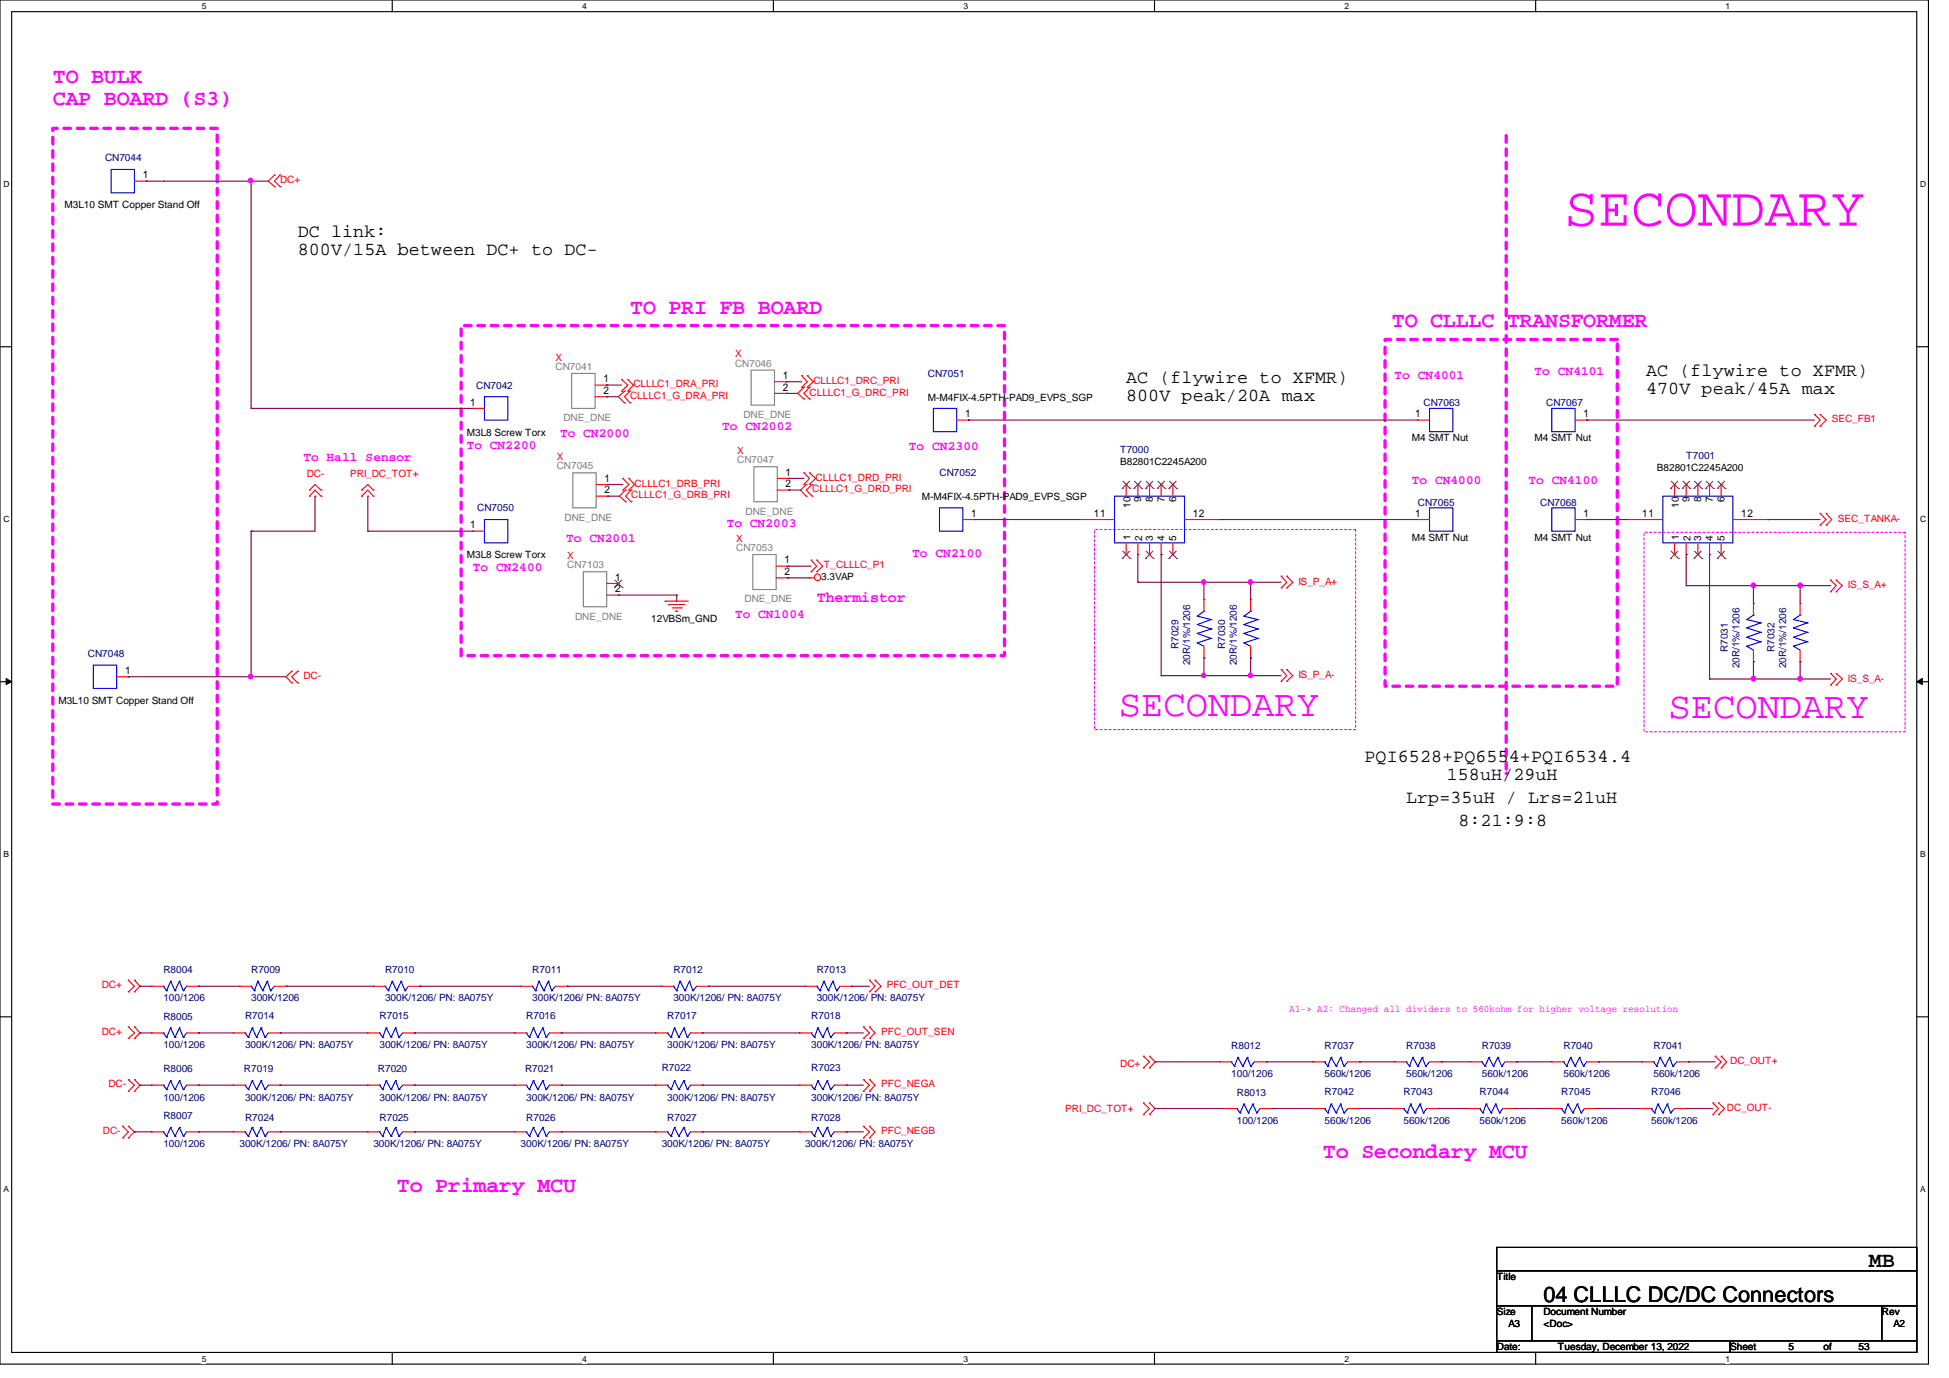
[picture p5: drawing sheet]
<svg xmlns="http://www.w3.org/2000/svg" width="297mm" height="210mm" viewBox="0 0 297 210" stroke-linecap="round" stroke-linejoin="round" font-family="sans-serif">
<path d="M0 0h293.9v207.9h-293.9zM1.8 1.8h290.3v204.3h-290.3z" fill="none" stroke="#000" stroke-width=".17"/>
<g fill="#fff">
<path d="M30.7 .3h.7v1.4h-.7z"/>
<path d="M30.7 206.3h.7v1.5h-.7z"/>
</g>
<path d="M59.8 0v1.8M59.8 206.1v1.8" fill="none" stroke="#000" stroke-width=".17"/>
<g fill="#fff">
<path d="M88.7 .3h.7v1.4h-.7z"/>
<path d="M88.7 206.3h.7v1.5h-.7z"/>
</g>
<path d="M117.9 0v1.8M117.9 206.1v1.8" fill="none" stroke="#000" stroke-width=".17"/>
<g fill="#fff">
<path d="M146.8 .3h.7v1.4h-.7z"/>
<path d="M146.8 206.3h.7v1.5h-.7z"/>
</g>
<path d="M175.9 0v1.8M175.9 206.1v1.8" fill="none" stroke="#000" stroke-width=".17"/>
<g fill="#fff">
<path d="M204.9 .3h.7v1.4h-.7z"/>
<path d="M204.9 206.3h.7v1.5h-.7z"/>
</g>
<path d="M234 0v1.8M234 206.1v1.8" fill="none" stroke="#000" stroke-width=".17"/>
<g fill="#fff">
<path d="M263 .3h.7v1.4h-.7z"/>
<path d="M263 206.3h.7v1.5h-.7z"/>
<path d="M.5 27.3h.9v1.4h-.9z"/>
<path d="M292.6 27.3h.9v1.4h-.9z"/>
<path d="M.5 78.3h.9v1.5h-.9z"/>
<path d="M292.6 78.3h.9v1.5h-.9z"/>
</g>
<path d="M0 52.8h1.8M292.1 52.8h1.8" fill="none" stroke="#000" stroke-width=".17"/>
<g fill="#fff">
<path d="M.5 129.4h.9v1.4h-.9z"/>
<path d="M292.6 129.4h.9v1.4h-.9z"/>
</g>
<path d="M0 103.9h1.8M292.1 103.9h1.8" fill="none" stroke="#000" stroke-width=".17"/>
<path d="M.9 103.4l.9 .5-.9 .4zM292.1 103.9l.8-.5v.9z" fill="#000"/>
<path d="M.9 103.4l.9 .5-.9 .4zM292.1 103.9l.8-.5v.9z" fill="none" stroke="#000" stroke-width=".15"/>
<g fill="#fff">
<path d="M.5 180.4h.8v1.5h-.8z"/>
<path d="M292.6 180.4h.8v1.5h-.8z"/>
</g>
<path d="M0 154.9h1.8M292.1 154.9h1.8" fill="none" stroke="#000" stroke-width=".17"/>
<path d="M8 19.6h25.1v102.9h-25.1zM229.5 20.7v97.2M70.3 49.6h82.8v50.3h-82.8zM211.1 51.7h35.4v52.9h-35.4z" fill="none" stroke="#f0f" stroke-width=".51" stroke-dasharray="1 1"/>
<circle cx="229.5" cy="117.9" r=".25" fill="#f0f" stroke-dasharray="1 1"/>
<path d="M166.8 80.7h39.8v30.5h-39.8zM250.5 81.1h39.8v30.4h-39.8z" fill="none" stroke="#f0f" stroke-width=".17" stroke-dasharray=".3 .3"/>
<g fill="none" stroke="#f00" stroke-width=".17">
<path d="M20.5 27.6h1.8M22.3 27.6h.1M41.8 28.4h.1M41.8 26.7h.1M41.8 26.7l-.9 .9 .9 .8M42.7 26.7h.1M42.7 28.4h.1M42.7 26.7l-.9 .9 .9 .8M90.7 58.7h1.8M92.5 58.7h.1M94.7 59.6h.1M94.7 57.8h.1"/>
<path d="M94.7 57.8l1 .9-1 .9M95.2 59.6h.1M95.2 59.6l-1 .9 1 .9M95.7 59.6h.1M95.7 57.8h.1M95.7 57.8l.8 .9-.8 .9M96 59.6h.1M96 59.6l-.8 .9 .8 .9M118 58.2h1.8M118 59.9h1.8M119.8 58.2h.1M119.8 59.9h.1"/>
<path d="M122.2 59h.1M122.2 57.2h.1M122.2 57.2l.8 1-.8 .8M122.5 59h.1M122.5 59l-.9 .9 .9 .9M123 59h.1M123 57.2h.1M123 57.2l1 1-1 .8M123.4 59h.1M123.4 59l-.9 .9 .9 .9M47.2 74.7h.1M47.2 75.6h.1"/>
<path d="M47.2 74.7l.8-.9 .9 .9M47.2 75.6l.8-.9 .9 .9M48.9 74.7h.1M48.9 75.6h.1M55.1 74.7h.1M55.1 75.6h.1M55.1 74.7l.9-.9 .9 .9M55.1 75.6l.9-.9 .9 .9M56.9 74.7h.1M56.9 75.6h.1M72.1 62.2h.1M72.1 62.2h1.7"/>
<path d="M90.7 60.5h1.8M90.8 73.8h1.8M90.8 75.6h1.8M92.5 60.5h.1M92.6 73.8h.1M92.6 75.6h.1M94.9 74.7h.1M94.9 72.9h.1M94.9 72.9l.9 .9-.9 .9M95.2 61.4h.1M95.3 76.5h.1M95.3 74.7h.1"/>
<path d="M95.3 74.7l-.9 .9 .9 .9M95.8 74.7h.1M95.8 72.9h.1M95.8 72.9l.9 .9-.9 .9M96 61.4h.1M96.2 74.7h.1M96.2 76.5h.1M96.2 74.7l-.9 .9 .9 .9M118.4 72.9h1.8M118.4 74.7h1.8M120.2 72.9h.1M120.2 74.7h.1"/>
<path d="M122.5 60.8h.1M122.5 73.8h.1M122.5 72.1h.1M122.5 72.1l.9 .8-.9 .9M122.9 75.6h.1M122.9 73.8h.1M122.9 73.8l-.9 .9 .9 .9M123.4 60.8h.1M123.4 73.8h.1M123.4 72.1h.1M123.4 72.1l.9 .8-.9 .9M123.8 73.8h.1"/>
<path d="M123.8 75.6h.1M123.8 73.8l-.9 .9 .9 .9M145.8 64h1.8M146.7 79.2h1.8M147.6 64h.1M148.5 79.2h.1M164.5 79.2h.1M164.5 79.2h5.3M171.6 73.8h.1M171.6 73.8v1.8M173.4 73.8h.1M173.4 73.8v1.8"/>
<path d="M175.2 73.8h.1M175.2 73.8v1.8M177 73.8h.1M177 73.8v1.8M178.7 73.8h.1M178.7 73.8v1.8M180.5 79.2h5.3M185.8 79.2h.1M216.1 64h.1M216.1 79.2h.1M216.1 64h1.7M216.1 79.2h1.7"/>
<path d="M240 64h1.8M240 79.2h1.8M241.8 64h.1M241.8 79.2h.1M248.1 79.2h.1M248.1 79.2h5.3M255.2 73.8h.1M255.2 73.8v1.8M257 73.8h.1M257 73.8v1.8M258.7 73.8h.1M258.7 73.8v1.8"/>
<path d="M260.5 73.8h.1M260.5 73.8v1.8M262.3 73.8h.1M262.3 73.8v1.8M264.1 79.2h5.3M269.4 79.2h.1M276.5 63.2h.1M276.5 64.9h.1M276.5 63.2l.9 .8-.9 .9M277.4 63.2h.1M277.4 64.9h.1M277.4 78.2h.1"/>
<path d="M277.4 63.2l.9 .8-.9 .9M277.4 78.2l.9 1-.9 .8M278.3 78.2h.1M278.3 78.2l.8 1-.8 .8M72.1 80.9h.1M72.1 80.9h1.7M92.5 88.9h1.7M92.5 90.7h1.7M94.2 88.9h.1M94.2 90.7h.1M101.3 91.6h.1M101.3 91.6h3.6"/>
<path d="M101.9 92.1h.1M101.9 92.1h2.5M102.4 92.6h1.4M103 93.1h.1M103 93.1h.3M103.8 92.6h.1M118.3 88.1h1.8M118.3 86.3h1.8M120.1 86.3h.1M120.1 88.1h.1M123.4 88.1h.1M123.4 88.1h.7"/>
<path d="M123.6 85.3h.1M123.6 87.1h.1M123.6 85.3l.9 1-.9 .8M124.5 85.3h.1M124.5 87.1h.1M124.5 85.3l.9 1-.9 .8M171.6 84.5h.1M171.6 82.7v1.8M173.4 84.5h.1M173.4 82.7v1.8M175.2 84.5h.1M175.2 82.7v1.8"/>
<path d="M177 84.5h.1M177 82.7v1.8M178.7 84.5h.1M178.7 82.7v1.8M183.5 91.4h.1M183.5 91.4v1.7M183.5 98.5v1.7M190.6 91.4h.1M190.6 91.4v1.7M190.6 98.5v1.7M195.2 89.6h.1M195.2 87.8h.1"/>
<path d="M195.2 87.8l.9 .9-.9 .9M196.1 89.6h.1M196.1 87.8h.1M196.1 87.8l.9 .9-.9 .9M255.2 84.5h.1M255.2 82.7v1.8M257 84.5h.1M257 82.7v1.8M258.7 84.5h.1M258.7 82.7v1.8M260.5 84.5h.1M260.5 82.7v1.8"/>
<path d="M262.3 84.5h.1M262.3 82.7v1.8M267.2 91.9h.1M267.2 91.9v1.8M267.2 99.1v1.7M274.3 91.9h.1M274.3 91.9v1.8M274.3 99.1v1.7M277.4 80h.1M278.3 80h.1M279 90.2h.1M279 88.4h.1"/>
<path d="M279 88.4l.8 .8-.8 1M279.8 90.2h.1M279.8 88.4h.1M279.8 88.4l1 .8-1 1M17.8 103.1h1.8M19.6 103.1h.1M44.4 104.1h.1M44.4 102.3h.1M44.4 102.3l-.8 .8 .8 1M45.4 102.3h.1M45.4 104.1h.1M45.4 102.3l-1 .8 1 1"/>
<path d="M183.5 100.2h.1M190.6 100.2h.1M195.2 103.8h.1M195.2 102h.1M195.2 102l.9 1-.9 .8M196.1 103.8h.1M196.1 102h.1M196.1 102l.9 1-.9 .8M267.2 100.8h.1M274.3 100.8h.1M279 104.4h.1M279 102.6h.1"/>
<path d="M279 102.6l.8 .9-.8 .9M279.8 104.4h.1M279.8 102.6h.1M279.8 102.6l1 .9-1 .9M19.6 149.4h.1M19.6 151.1h.1M19.6 156.5h.1M19.6 158.2h.1M19.6 149.4l.9 .9-.9 .8M19.6 156.5l.9 .9-.9 .8M20.5 151.1h.1M20.5 149.4h.1"/>
<path d="M20.5 158.2h.1M20.5 156.5h.1M20.5 149.4l.8 .9-.8 .8M20.5 156.5l.8 .9-.8 .8M23.1 150.3h.1M23.1 157.4h.1M23.1 150.3h1.8M23.1 157.4h1.8M28.4 150.3h1.8M28.4 157.4h1.8M30.2 150.3h.1M30.2 157.4h.1"/>
<path d="M35.6 157.4h.1M35.6 157.4h1.7M36.5 150.3h.1M36.5 150.3h1.8M40.9 157.4h1.8M41.8 150.3h1.8M42.7 157.4h.1M43.6 150.3h.1M56 157.4h.1M56 157.4h1.8M56.9 150.3h.1M56.9 150.3h1.8"/>
<path d="M61.4 157.4h1.8M62.2 150.3h1.8M63.2 157.4h.1M64 150.3h.1M78.4 157.4h.1M78.4 157.4h1.8M79.3 150.3h.1M79.3 150.3h1.8M83.7 157.4h1.8M84.7 150.3h1.7M85.5 157.4h.1M86.4 150.3h.1"/>
<path d="M99.9 157.4h.1M99.9 157.4h1.8M100.8 150.3h.1M100.8 150.3h1.8M105.2 157.4h1.8M106.2 150.3h1.7M107 157.4h.1M107.9 150.3h.1M121.8 157.4h.1M121.8 157.4h1.8M122.7 150.3h.1M122.7 150.3h1.8"/>
<path d="M127.2 157.4h1.7M128 150.3h1.8M128.9 157.4h.1M129.8 150.3h.1M131.6 158.2h.1M131.6 156.5h.1M131.6 156.5l.9 .9-.9 .8M132.5 151.1h.1M132.5 149.4h.1M132.5 158.2h.1M132.5 156.5h.1M132.5 149.4l.8 .9-.8 .8"/>
<path d="M132.5 156.5l.8 .9-.8 .8M133.3 151.1h.1M133.3 149.4h.1M133.3 149.4l1 .9-1 .8M18.7 171.6h.1M18.7 173.4h.1M18.7 171.6l.9 .9-.9 .9M19.6 164.5h.1M19.6 166.3h.1M19.6 173.4h.1M19.6 171.6h.1M19.6 164.5l.9 .9-.9 .9"/>
<path d="M19.6 171.6l.9 .9-.9 .9M20.5 166.3h.1M20.5 164.5h.1M20.5 164.5l.8 .9-.8 .9M23.1 172.5h.1M23.1 165.4h.1M23.1 165.4h1.8M23.1 172.5h1.8M28.4 165.4h1.8M28.4 172.5h1.8M30.2 172.5h.1M30.2 165.4h.1"/>
<path d="M35.6 172.5h.1M35.6 165.4h.1M35.6 165.4h1.7M35.6 172.5h1.7M40.9 165.4h1.8M40.9 172.5h1.8M42.7 172.5h.1M42.7 165.4h.1M56 165.4h.1M56 172.5h.1M56 165.4h1.8M56 172.5h1.8"/>
<path d="M61.4 165.4h1.8M61.4 172.5h1.8M63.2 165.4h.1M63.2 172.5h.1M78.4 165.4h.1M78.4 172.5h.1M78.4 165.4h1.8M78.4 172.5h1.8M83.7 165.4h1.8M83.7 172.5h1.8M85.5 165.4h.1M85.5 172.5h.1"/>
<path d="M99.9 165.4h.1M99.9 172.5h.1M99.9 165.4h1.8M99.9 172.5h1.8M105.2 165.4h1.8M105.2 172.5h1.8M107 165.4h.1M107 172.5h.1M121.8 165.4h.1M121.8 172.5h.1M121.8 165.4h1.8M121.8 172.5h1.8"/>
<path d="M127.2 165.4h1.7M127.2 172.5h1.7M128.9 165.4h.1M128.9 172.5h.1M131.6 166.3h.1M131.6 164.5h.1M131.6 173.4h.1M131.6 171.6h.1M131.6 164.5l.9 .9-.9 .9M131.6 171.6l.9 .9-.9 .9M132.5 166.3h.1M132.5 164.5h.1"/>
<path d="M132.5 173.4h.1M132.5 171.6h.1M132.5 164.5l.8 .9-.8 .9M132.5 171.6l.8 .9-.8 .9M174.2 161h.1M174.2 162.7h.1M174.2 168.1h.1M174.2 169.8h.1M174.2 161l1 .8-1 .9M174.2 168.1l1 .8-1 .9M175.2 162.7h.1M175.2 161h.1"/>
<path d="M175.2 169.8h.1M175.2 168.1h.1M175.2 161l.8 .8-.8 .9M175.2 168.1l.8 .8-.8 .9M185.8 161.8h.1M185.8 161.8h1.8M186.7 168.9h.1M186.7 168.9h1.8M191.2 161.8h1.8M192 168.9h1.8M193 161.8h.1M193.8 168.9h.1"/>
<path d="M200.1 168.9h.1M200.1 161.8h.1M200.1 161.8h1.7M200.1 168.9h1.7M205.4 161.8h1.8M205.4 168.9h1.8M207.2 168.9h.1M207.2 161.8h.1M212.1 168.9h.1M212.1 168.9h1.8M212.5 161.8h.1M212.5 161.8h1.8"/>
<path d="M217.4 168.9h1.8M217.8 161.8h1.8M219.2 168.9h.1M219.6 161.8h.1M223.7 168.9h.1M223.7 168.9h1.8M224 161.8h.1M224 161.8h1.8M229 168.9h1.8M229.4 161.8h1.7M230.8 168.9h.1M231.1 161.8h.1"/>
<path d="M236.1 168.9h.1M236.1 168.9h1.8M236.5 161.8h.1M236.5 161.8h1.8M241.5 168.9h1.7M241.8 161.8h1.8M243.2 168.9h.1M243.6 161.8h.1M249.9 168.9h.1M249.9 168.9h1.7M250.2 161.8h.1M250.2 161.8h1.8"/>
<path d="M255.2 168.9h1.8M255.5 161.8h1.8M257 168.9h.1M257.3 161.8h.1M261 168.1h.1M261 169.8h.1M261 168.1l.9 .8-.9 .9M261.4 161h.1M261.4 162.7h.1M261.4 161l.9 .8-.9 .9M261.9 168.1h.1M261.9 169.8h.1"/>
<path d="M261.9 168.1l.9 .8-.9 .9M262.3 161h.1M262.3 162.7h.1M262.3 161l.8 .8-.8 .9"/>
<circle cx="124.6" cy="88" r=".49"/>
</g>
<path d="M228.1 190.1h64v3.5h-64zM228.1 193.6h64v5.4h-64zM228.1 199h5.3v5.3h-5.3zM233.4 199h53.4v5.3h-53.4zM286.8 199h5.3v5.3h-5.3zM228.1 204.3h35.6v1.8h-35.6zM263.7 204.3h28.4v1.8h-28.4z" fill="none" stroke="#000" stroke-width=".17"/>
<g fill="none" stroke="#00f" stroke-width=".17">
<path d="M16.9 25.8h3.6v3.6h-3.6zM73.8 60.5h3.6v3.5h-3.6zM73.8 79.2h3.6v3.5h-3.6zM142.2 62.2h3.6v3.6h-3.6zM143.2 77.4h3.5v3.5h-3.5zM169.8 75.6h10.7v7.1h-10.7zM217.8 62.2h3.6v3.6h-3.6zM217.8 77.4h3.6v3.5h-3.6zM236.5 62.2h3.5v3.6h-3.5zM236.5 77.4h3.5v3.5h-3.5zM253.4 75.6h10.7v7.1h-10.7zM182.5 98h.1"/>
<path d="M182.5 96.5h.1M182.5 95.2h.1M182.5 93.9h.1M182.5 98l1 .5M182.5 96.5l2.1 .8M182.5 95.2l2.1 .6M182.5 93.9l2.1 .5M183.5 93.1h.1M183.5 93.1l-1 .8M184.6 97.3h.1M184.6 95.8h.1M184.6 94.4h.1"/>
<path d="M184.6 97.3l-2.1 .7M184.6 95.8l-2.1 .7M184.6 94.4l-2.1 .8M189.6 98h.1M189.6 96.5h.1M189.6 95.2h.1M189.6 93.9h.1M189.6 98l1 .5M189.6 96.5l2.1 .8M189.6 95.2l2.1 .6M189.6 93.9l2.1 .5M190.6 93.1h.1"/>
<path d="M190.6 93.1l-1 .8M191.7 97.3h.1M191.7 95.8h.1M191.7 94.4h.1M191.7 97.3l-2.1 .7M191.7 95.8l-2.1 .7M191.7 94.4l-2.1 .8M266.2 98.5h.1M266.2 97.1h.1M266.2 95.7h.1M266.2 94.4h.1M266.2 98.5l1 .6"/>
<path d="M266.2 97.1l2.1 .7M266.2 95.7l2.1 .7M266.2 94.4l2.1 .5M267.2 93.7h.1M267.2 93.7l-1 .7M268.3 97.8h.1M268.3 96.4h.1M268.3 94.9h.1M268.3 97.8l-2.1 .7M268.3 96.4l-2.1 .7M268.3 94.9l-2.1 .8M273.3 98.5h.1"/>
<path d="M273.3 97.1h.1M273.3 95.7h.1M273.3 94.4h.1M273.3 98.5l1 .6M273.3 97.1l2.1 .7M273.3 95.7l2.1 .7M273.3 94.4l2.1 .5M274.3 93.7h.1M274.3 93.7l-1 .7M275.4 97.8h.1M275.4 96.4h.1M275.4 94.9h.1"/>
<path d="M275.4 97.8l-2.1 .7M275.4 96.4l-2.1 .7M275.4 94.9l-2.1 .8M14.2 101.3h3.6v3.6h-3.6zM24.9 150.3h.1M24.9 157.4h.1M24.9 150.3l.5 .7M24.9 157.4l.5 .7M25.4 151h.1M25.4 158.1h.1M26 149.5h.1M26 156.6h.1"/>
<path d="M26 149.5l.7 1.5M26 149.5l-.6 1.5M26 156.6l.7 1.5M26 156.6l-.6 1.5M26.7 151h.1M26.7 158.1h.1M27.3 149.5h.1M27.3 156.6h.1M27.3 149.5l-.6 1.5M27.3 149.5l.6 1.5M27.3 156.6l-.6 1.5M27.3 156.6l.6 1.5"/>
<path d="M27.9 151h.1M27.9 158.1h.1M28.4 150.3l-.5 .7M28.4 157.4l-.5 .7M37.3 157.4h.1M37.3 157.4l.5 .7M37.8 158.1h.1M38.3 150.3h.1M38.3 150.3l.5 .7M38.4 156.6h.1M38.4 156.6l.7 1.5M38.4 156.6l-.6 1.5"/>
<path d="M38.8 151h.1M39.1 158.1h.1M39.3 149.5h.1M39.3 149.5l.7 1.5M39.3 149.5l-.5 1.5M39.8 156.6h.1M39.8 156.6l-.7 1.5M39.8 156.6l.6 1.5M40 151h.1M40.4 158.1h.1M40.7 149.5h.1M40.7 149.5l-.7 1.5"/>
<path d="M40.7 149.5l.5 1.5M40.9 157.4l-.5 .7M41.2 151h.1M41.8 150.3l-.6 .7M57.8 157.4h.1M57.8 157.4l.5 .7M58.3 158.1h.1M58.7 150.3h.1M58.7 150.3l.5 .7M58.8 156.6h.1M58.8 156.6l.8 1.5M58.8 156.6l-.5 1.5"/>
<path d="M59.2 151h.1M59.6 158.1h.1M59.8 149.5h.1M59.8 149.5l.7 1.5M59.8 149.5l-.6 1.5M60.3 156.6h.1M60.3 156.6l-.7 1.5M60.3 156.6l.5 1.5M60.5 151h.1M60.8 158.1h.1M61.1 149.5h.1M61.1 149.5l-.6 1.5"/>
<path d="M61.1 149.5l.6 1.5M61.4 157.4l-.6 .7M61.7 151h.1M62.2 150.3l-.5 .7M80.2 157.4h.1M80.2 157.4l.5 .7M80.7 158.1h.1M81.1 150.3h.1M81.1 150.3l.5 .7M81.3 156.6h.1M81.3 156.6l.7 1.5M81.3 156.6l-.6 1.5"/>
<path d="M81.6 151h.1M82 158.1h.1M82.1 149.5h.1M82.1 149.5l.8 1.5M82.1 149.5l-.5 1.5M82.7 156.6h.1M82.7 156.6l-.7 1.5M82.7 156.6l.5 1.5M82.9 151h.1M83.2 158.1h.1M83.6 149.5h.1M83.6 149.5l-.7 1.5"/>
<path d="M83.6 149.5l.5 1.5M83.7 157.4l-.5 .7M84.1 151h.1M84.7 150.3l-.6 .7M101.7 157.4h.1M101.7 157.4l.6 .7M102.3 158.1h.1M102.6 150.3h.1M102.6 150.3l.5 .7M102.8 156.6h.1M102.8 156.6l.7 1.5M102.8 156.6l-.5 1.5"/>
<path d="M103.1 151h.1M103.5 158.1h.1M103.6 149.5h.1M103.6 149.5l.8 1.5M103.6 149.5l-.5 1.5M104.2 156.6h.1M104.2 156.6l-.7 1.5M104.2 156.6l.5 1.5M104.4 151h.1M104.7 158.1h.1M105.1 149.5h.1M105.1 149.5l-.7 1.5"/>
<path d="M105.1 149.5l.5 1.5M105.2 157.4l-.5 .7M105.6 151h.1M106.2 150.3l-.6 .7M123.6 157.4h.1M123.6 157.4l.5 .7M124.1 158.1h.1M124.5 150.3h.1M124.5 150.3l.5 .7M124.6 156.6h.1M124.6 156.6l.8 1.5M124.6 156.6l-.5 1.5"/>
<path d="M125 151h.1M125.4 158.1h.1M125.6 149.5h.1M125.6 149.5l.6 1.5M125.6 149.5l-.6 1.5M126.1 156.6h.1M126.1 156.6l-.7 1.5M126.1 156.6l.5 1.5M126.2 151h.1M126.6 158.1h.1M126.9 149.5h.1M126.9 149.5l-.7 1.5"/>
<path d="M126.9 149.5l.6 1.5M127.2 157.4l-.6 .7M127.5 151h.1M128 150.3l-.5 .7M24.9 172.5h.1M24.9 165.4h.1M24.9 172.5l.5 .6M24.9 165.4l.5 .6M25.4 173.1h.1M25.4 166h.1M26 171.8h.1M26 164.7h.1"/>
<path d="M26 171.8l.7 1.3M26 171.8l-.6 1.3M26 164.7l.7 1.3M26 164.7l-.6 1.3M26.7 173.1h.1M26.7 166h.1M27.3 171.8h.1M27.3 164.7h.1M27.3 171.8l-.6 1.3M27.3 171.8l.6 1.3M27.3 164.7l-.6 1.3M27.3 164.7l.6 1.3"/>
<path d="M27.9 173.1h.1M27.9 166h.1M28.4 172.5l-.5 .6M28.4 165.4l-.5 .6M37.3 172.5h.1M37.3 165.4h.1M37.3 172.5l.5 .6M37.3 165.4l.5 .6M37.8 173.1h.1M37.8 166h.1M38.4 171.8h.1M38.4 164.7h.1"/>
<path d="M38.4 171.8l.7 1.3M38.4 171.8l-.6 1.3M38.4 164.7l.7 1.3M38.4 164.7l-.6 1.3M39.1 173.1h.1M39.1 166h.1M39.8 171.8h.1M39.8 164.7h.1M39.8 171.8l-.7 1.3M39.8 171.8l.6 1.3M39.8 164.7l-.7 1.3M39.8 164.7l.6 1.3"/>
<path d="M40.4 173.1h.1M40.4 166h.1M40.9 172.5l-.5 .6M40.9 165.4l-.5 .6M57.8 165.4h.1M57.8 172.5h.1M57.8 165.4l.5 .6M57.8 172.5l.5 .6M58.3 166h.1M58.3 173.1h.1M58.8 164.7h.1M58.8 171.8h.1"/>
<path d="M58.8 164.7l.8 1.3M58.8 164.7l-.5 1.3M58.8 171.8l.8 1.3M58.8 171.8l-.5 1.3M59.6 166h.1M59.6 173.1h.1M60.3 164.7h.1M60.3 171.8h.1M60.3 164.7l-.7 1.3M60.3 164.7l.5 1.3M60.3 171.8l-.7 1.3M60.3 171.8l.5 1.3"/>
<path d="M60.8 166h.1M60.8 173.1h.1M61.4 165.4l-.6 .6M61.4 172.5l-.6 .6M80.2 165.4h.1M80.2 172.5h.1M80.2 165.4l.5 .6M80.2 172.5l.5 .6M80.7 166h.1M80.7 173.1h.1M81.3 164.7h.1M81.3 171.8h.1"/>
<path d="M81.3 164.7l.7 1.3M81.3 164.7l-.6 1.3M81.3 171.8l.7 1.3M81.3 171.8l-.6 1.3M82 166h.1M82 173.1h.1M82.7 164.7h.1M82.7 171.8h.1M82.7 164.7l-.7 1.3M82.7 164.7l.5 1.3M82.7 171.8l-.7 1.3M82.7 171.8l.5 1.3"/>
<path d="M83.2 166h.1M83.2 173.1h.1M83.7 165.4l-.5 .6M83.7 172.5l-.5 .6M101.7 165.4h.1M101.7 172.5h.1M101.7 165.4l.6 .6M101.7 172.5l.6 .6M102.3 166h.1M102.3 173.1h.1M102.8 164.7h.1M102.8 171.8h.1"/>
<path d="M102.8 164.7l.7 1.3M102.8 164.7l-.5 1.3M102.8 171.8l.7 1.3M102.8 171.8l-.5 1.3M103.5 166h.1M103.5 173.1h.1M104.2 164.7h.1M104.2 171.8h.1M104.2 164.7l-.7 1.3M104.2 164.7l.5 1.3M104.2 171.8l-.7 1.3M104.2 171.8l.5 1.3"/>
<path d="M104.7 166h.1M104.7 173.1h.1M105.2 165.4l-.5 .6M105.2 172.5l-.5 .6M123.6 165.4h.1M123.6 172.5h.1M123.6 165.4l.5 .6M123.6 172.5l.5 .6M124.1 166h.1M124.1 173.1h.1M124.6 164.7h.1M124.6 171.8h.1"/>
<path d="M124.6 164.7l.8 1.3M124.6 164.7l-.5 1.3M124.6 171.8l.8 1.3M124.6 171.8l-.5 1.3M125.4 166h.1M125.4 173.1h.1M126.1 164.7h.1M126.1 171.8h.1M126.1 164.7l-.7 1.3M126.1 164.7l.5 1.3M126.1 171.8l-.7 1.3M126.1 171.8l.5 1.3"/>
<path d="M126.6 166h.1M126.6 173.1h.1M127.2 165.4l-.6 .6M127.2 172.5l-.6 .6M187.6 161.8h.1M187.6 161.8l.5 .7M188.1 162.5h.1M188.5 168.9h.1M188.5 168.9l.5 .7M188.6 161.1h.1M188.6 161.1l.8 1.4M188.6 161.1l-.5 1.4"/>
<path d="M189 169.6h.1M189.4 162.5h.1M189.6 168.2h.1M189.6 168.2l.6 1.4M189.6 168.2l-.6 1.4M190.1 161.1h.1M190.1 161.1l-.7 1.4M190.1 161.1l.5 1.4M190.2 169.6h.1M190.6 162.5h.1M190.9 168.2h.1M190.9 168.2l-.7 1.4"/>
<path d="M190.9 168.2l.6 1.4M191.2 161.8l-.6 .7M191.5 169.6h.1M192 168.9l-.5 .7M201.8 168.9h.1M201.8 161.8h.1M201.8 168.9l.6 .7M201.8 161.8l.6 .7M202.4 169.6h.1M202.4 162.5h.1M202.9 168.2h.1M202.9 161.1h.1"/>
<path d="M202.9 168.2l.7 1.4M202.9 168.2l-.5 1.4M202.9 161.1l.7 1.4M202.9 161.1l-.5 1.4M203.6 169.6h.1M203.6 162.5h.1M204.3 168.2h.1M204.3 161.1h.1M204.3 168.2l-.7 1.4M204.3 168.2l.5 1.4M204.3 161.1l-.7 1.4M204.3 161.1l.5 1.4"/>
<path d="M204.8 169.6h.1M204.8 162.5h.1M205.4 168.9l-.6 .7M205.4 161.8l-.6 .7M213.9 168.9h.1M213.9 168.9l.6 .7M214.3 161.8h.1M214.3 161.8l.5 .7M214.5 169.6h.1M214.8 162.5h.1M215 168.2h.1M215 168.2l.6 1.4"/>
<path d="M215 168.2l-.5 1.4M215.3 161.1h.1M215.3 161.1l.8 1.4M215.3 161.1l-.5 1.4M215.6 169.6h.1M216.1 162.5h.1M216.4 168.2h.1M216.4 168.2l-.8 1.4M216.4 168.2l.5 1.4M216.7 161.1h.1M216.7 161.1l-.6 1.4M216.7 161.1l.6 1.4"/>
<path d="M216.9 169.6h.1M217.3 162.5h.1M217.4 168.9l-.5 .7M217.8 161.8l-.5 .7M225.5 168.9h.1M225.5 168.9l.5 .7M225.8 161.8h.1M225.8 161.8l.5 .7M226 169.6h.1M226.3 162.5h.1M226.5 168.2h.1M226.5 168.2l.7 1.4"/>
<path d="M226.5 168.2l-.5 1.4M226.9 161.1h.1M226.9 161.1l.7 1.4M226.9 161.1l-.6 1.4M227.2 169.6h.1M227.6 162.5h.1M227.9 168.2h.1M227.9 168.2l-.7 1.4M227.9 168.2l.6 1.4M228.3 161.1h.1M228.3 161.1l-.7 1.4M228.3 161.1l.6 1.4"/>
<path d="M228.5 169.6h.1M228.9 162.5h.1M229 168.9l-.5 .7M229.4 161.8l-.5 .7M237.9 168.9h.1M237.9 168.9l.5 .7M238.3 161.8h.1M238.3 161.8l.5 .7M238.4 169.6h.1M238.8 162.5h.1M238.9 168.2h.1M238.9 168.2l.8 1.4"/>
<path d="M238.9 168.2l-.5 1.4M239.4 161.1h.1M239.4 161.1l.6 1.4M239.4 161.1l-.6 1.4M239.7 169.6h.1M240 162.5h.1M240.4 168.2h.1M240.4 168.2l-.7 1.4M240.4 168.2l.6 1.4M240.7 161.1h.1M240.7 161.1l-.7 1.4M240.7 161.1l.6 1.4"/>
<path d="M241 169.6h.1M241.3 162.5h.1M241.5 168.9l-.5 .7M241.8 161.8l-.5 .7M251.6 168.9h.1M251.6 168.9l.5 .7M252 161.8h.1M252 161.8l.5 .7M252.1 169.6h.1M252.5 162.5h.1M252.6 168.2h.1M252.6 168.2l.8 1.4"/>
<path d="M252.6 168.2l-.5 1.4M253 161.1h.1M253 161.1l.7 1.4M253 161.1l-.5 1.4M253.4 169.6h.1M253.7 162.5h.1M254.1 168.2h.1M254.1 168.2l-.7 1.4M254.1 168.2l.5 1.4M254.4 161.1h.1M254.4 161.1l-.7 1.4M254.4 161.1l.5 1.4"/>
<path d="M254.6 169.6h.1M254.9 162.5h.1M255.2 168.9l-.6 .7M255.5 161.8l-.6 .7"/>
</g>
<path d="M87.1 56.9h3.6v5.3h-3.6zM114.5 56.4h3.5v5.3h-3.5zM87.3 72.1h3.5v5.3h-3.5zM114.9 71.1h3.5v5.4h-3.5zM88.9 87.1h3.6v5.4h-3.6zM114.7 84.5h3.6v5.3h-3.6z" fill="none" stroke="#808080" stroke-width=".17"/>
<g fill="none" stroke="#804000" stroke-width=".15">
<path d="M171 74.4h.1M171.1 73.3l1.1 1.1M172.1 73.3l-1.1 1.1M172.2 74.4h.1M172.8 74.4h.1M172.9 73.3l1.1 1.1M173.9 73.3l-1.1 1.1M174 74.4h.1M174.6 74.4h.1M174.7 73.3l1.1 1.1M175.7 73.3l-1.1 1.1M175.8 74.4h.1"/>
<path d="M176.4 74.4h.1M176.4 73.3l1.1 1.1M177.5 73.3l-1.1 1.1M177.5 74.4h.1M178.1 74.4h.1M178.2 73.3l1.1 1.1M179.2 73.3l-1.1 1.1M179.3 74.4h.1M254.6 74.4h.1M254.7 73.3l1.1 1.1M255.7 73.3l-1.1 1.1M255.8 74.4h.1"/>
<path d="M256.4 74.4h.1M256.5 73.3l1.1 1.1M257.5 73.3l-1.1 1.1M257.6 74.4h.1M258.1 74.4h.1M258.2 73.3l1.1 1.1M259.2 73.3l-1.1 1.1M259.3 74.4h.1M259.9 74.4h.1M260 73.3l1.1 1.1M261 73.3l-1.1 1.1M261.1 74.4h.1"/>
<path d="M261.7 74.4h.1M261.8 73.3l1.1 1.1M262.8 73.3l-1.1 1.1M262.9 74.4h.1M93.6 89.5h.1M93.7 88.4l1.1 1.1M94.7 88.4l-1.1 1.1M94.8 89.5h.1M171 85.1h.1M171.1 84l1.1 1.1M172.1 84l-1.1 1.1M172.2 85.1h.1"/>
<path d="M174.6 85.1h.1M174.7 84l1.1 1.1M175.7 84l-1.1 1.1M175.8 85.1h.1M178.1 85.1h.1M178.2 84l1.1 1.1M179.2 84l-1.1 1.1M179.3 85.1h.1M254.6 85.1h.1M254.7 84l1.1 1.1M255.7 84l-1.1 1.1M255.8 85.1h.1"/>
<path d="M258.1 85.1h.1M258.2 84l1.1 1.1M259.2 84l-1.1 1.1M259.3 85.1h.1M261.7 85.1h.1M261.8 84l1.1 1.1M262.8 84l-1.1 1.1M262.9 85.1h.1"/>
</g>
<g fill="none" stroke="#800040" stroke-width=".17">
<path d="M22.3 27.6h.1M22.3 27.6h2.4M92.5 58.7h.1M92.5 58.7h2.2M92.5 60.5h.1M92.5 60.5h1.7M173.4 84.5h.1M173.4 88.7h.1M173.4 84.5v4.2M173.4 88.7h17.2M177 84.5h.1M177 84.5v18.5"/>
<path d="M183.5 88.7h.1"/>
</g>
<circle cx="190.5" cy="88.7" r=".32" fill="#f0f"/>
<circle cx="190.5" cy="88.7" r=".32" fill="none" stroke="#f0f" stroke-width=".17"/>
<circle cx="183.4" cy="88.7" r=".32" fill="#f0f"/>
<circle cx="183.4" cy="88.7" r=".32" fill="none" stroke="#f0f" stroke-width=".17"/>
<path d="M183.5 88.7h.1M183.5 88.7v2.7M190.6 88.7h.1M190.6 88.7h4.6M190.6 88.7v2.7M177 103h.1M183.5 100.2h.1M183.5 103h.1M183.5 100.2v2.8M190.6 100.2h.1M190.6 100.2v2.8h-13.6" fill="none" stroke="#800040" stroke-width=".17"/>
<circle cx="190.5" cy="102.9" r=".32" fill="#f0f"/>
<circle cx="190.5" cy="102.9" r=".32" fill="none" stroke="#f0f" stroke-width=".17"/>
<circle cx="183.4" cy="102.9" r=".32" fill="#f0f"/>
<circle cx="183.4" cy="102.9" r=".32" fill="none" stroke="#f0f" stroke-width=".17"/>
<path d="M257 84.5h.1M257 89.2h.1M257 84.5v4.7M257 89.2h10.2M260.5 84.5h.1M260.5 84.5v19M190.6 103h.1M190.6 103h4.6" fill="none" stroke="#800040" stroke-width=".17"/>
<circle cx="267.2" cy="89.2" r=".34" fill="#f0f"/>
<circle cx="267.2" cy="89.2" r=".34" fill="none" stroke="#f0f" stroke-width=".17"/>
<path d="M267.2 89.2h.1M267.2 89.2v2.7M267.2 89.2h11.8M274.3 89.2h.1M274.3 89.2v2.7" fill="none" stroke="#800040" stroke-width=".17"/>
<circle cx="274.3" cy="89.2" r=".34" fill="#f0f"/>
<circle cx="274.3" cy="89.2" r=".34" fill="none" stroke="#f0f" stroke-width=".17"/>
<path d="M260.5 103.5h.1M267.2 100.8h.1M267.2 103.5h.1M267.2 100.8v2.7M274.3 100.8h.1M274.3 100.8v2.7h-13.8" fill="none" stroke="#800040" stroke-width=".17"/>
<circle cx="267.2" cy="103.4" r=".34" fill="#f0f"/>
<circle cx="267.2" cy="103.4" r=".34" fill="none" stroke="#f0f" stroke-width=".17"/>
<path d="M274.3 103.5h.1M274.3 103.5h4.7" fill="none" stroke="#800040" stroke-width=".17"/>
<circle cx="274.3" cy="103.4" r=".34" fill="#f0f"/>
<circle cx="274.3" cy="103.4" r=".34" fill="none" stroke="#f0f" stroke-width=".17"/>
<g fill="none" stroke="#800040" stroke-width=".17">
<path d="M24.9 27.6h.1M24.9 27.6h13.4M38.3 27.6h.1M38.3 27.6v34.6M119.8 58.2h.1M119.8 59.9h.1M119.8 58.2h2.4M119.8 59.9h1.8M38.3 62.2h.1M38.3 62.2h33.8M92.6 73.8h.1M92.6 75.6h.1"/>
<path d="M92.6 73.8h2.3M92.6 75.6h1.8M120.2 72.9h.1M120.2 74.7h.1M120.2 72.9h2.3M120.2 74.7h1.8M94.2 90.7h.1M94.2 90.7h8.9M103.1 90.7h.1M103.1 90.7v.9M120.1 86.3h.1M120.1 88.1h.1"/>
<path d="M120.1 86.3h3.5M120.1 88.1h3.3M21.3 150.3h.1M21.3 157.4h.1M21.3 150.3h1.8M21.3 157.4h1.8M30.2 150.3h.1M30.2 157.4h.1M30.2 150.3h6.3M30.2 157.4h5.4M42.7 157.4h.1M42.7 157.4h13.3"/>
<path d="M43.6 150.3h.1M43.6 150.3h13.3M63.2 157.4h.1M63.2 157.4h15.2M64 150.3h.1M64 150.3h15.3M85.5 157.4h.1M85.5 157.4h14.4M86.4 150.3h.1M86.4 150.3h14.4M107 157.4h.1M107 157.4h14.8"/>
<path d="M107.9 150.3h.1M107.9 150.3h14.8M128.9 157.4h.1M128.9 157.4h2.7M129.8 150.3h.1M129.8 150.3h2.7M20.5 172.5h.1M20.5 172.5h2.6M21.3 165.4h.1M21.3 165.4h1.8M30.2 165.4h.1M30.2 172.5h.1"/>
<path d="M30.2 165.4h5.4M30.2 172.5h5.4M42.7 165.4h.1M42.7 172.5h.1M42.7 165.4h13.3M42.7 172.5h13.3M63.2 165.4h.1M63.2 172.5h.1M63.2 165.4h15.2M63.2 172.5h15.2M85.5 165.4h.1M85.5 172.5h.1"/>
<path d="M85.5 165.4h14.4M85.5 172.5h14.4M107 165.4h.1M107 172.5h.1M107 165.4h14.8M107 172.5h14.8M128.9 165.4h.1M128.9 172.5h.1M128.9 165.4h2.7M128.9 172.5h2.7M176 161.8h.1M176 168.9h.1"/>
<path d="M176 161.8h9.8M176 168.9h10.7M193 161.8h.1M193 161.8h7.1M193.8 168.9h.1M193.8 168.9h6.3M207.2 161.8h.1M207.2 168.9h.1M207.2 161.8h5.3M207.2 168.9h4.9M219.2 168.9h.1M219.2 168.9h4.5"/>
<path d="M219.6 161.8h.1M219.6 161.8h4.4M230.8 168.9h.1M230.8 168.9h5.3M231.1 161.8h.1M231.1 161.8h5.4M243.2 168.9h.1M243.2 168.9h6.7M243.6 161.8h.1M243.6 161.8h6.6M257 168.9h.1M257 168.9h4"/>
<path d="M257.3 161.8h.1M257.3 161.8h4.1"/>
</g>
<circle cx="38.2" cy="27.5" r=".34" fill="#f0f"/>
<circle cx="38.2" cy="27.5" r=".34" fill="none" stroke="#f0f" stroke-width=".17"/>
<path d="M38.3 27.6h.1M38.3 27.6h2.6M48 75.6h.1M48 75.6v5.3h-9.7M38.3 80.9h.1M38.3 80.9v22.2M19.6 103.1h.1M19.6 103.1h24M38.3 103.1h.1" fill="none" stroke="#800040" stroke-width=".17"/>
<circle cx="38.2" cy="103.1" r=".34" fill="#f0f"/>
<circle cx="38.2" cy="103.1" r=".34" fill="none" stroke="#f0f" stroke-width=".17"/>
<g fill="none" stroke="#800040" stroke-width=".17">
<path d="M56 75.6h.1M56 75.6v5.3M147.6 64h.1M147.6 64h68.5M148.5 79.2h.1M148.5 79.2h16M185.8 79.2h.1M185.8 79.2h30.3M241.8 64h.1M241.8 79.2h.1M241.8 64h34.7M241.8 79.2h6.3"/>
<path d="M269.4 79.2h.1M269.4 79.2h8M56 80.9h.1M56 80.9h16.1"/>
</g>
<circle cx="190.5" cy="88.7" r=".32" fill="#f0f"/>
<circle cx="190.5" cy="88.7" r=".32" fill="none" stroke="#f0f" stroke-width=".17"/>
<circle cx="183.4" cy="88.7" r=".32" fill="#f0f"/>
<circle cx="183.4" cy="88.7" r=".32" fill="none" stroke="#f0f" stroke-width=".17"/>
<circle cx="190.5" cy="102.9" r=".32" fill="#f0f"/>
<circle cx="190.5" cy="102.9" r=".32" fill="none" stroke="#f0f" stroke-width=".17"/>
<circle cx="183.4" cy="102.9" r=".32" fill="#f0f"/>
<circle cx="183.4" cy="102.9" r=".32" fill="none" stroke="#f0f" stroke-width=".17"/>
<circle cx="267.2" cy="89.2" r=".34" fill="#f0f"/>
<circle cx="267.2" cy="89.2" r=".34" fill="none" stroke="#f0f" stroke-width=".17"/>
<circle cx="274.3" cy="89.2" r=".34" fill="#f0f"/>
<circle cx="274.3" cy="89.2" r=".34" fill="none" stroke="#f0f" stroke-width=".17"/>
<circle cx="267.2" cy="103.4" r=".34" fill="#f0f"/>
<circle cx="267.2" cy="103.4" r=".34" fill="none" stroke="#f0f" stroke-width=".17"/>
<circle cx="274.3" cy="103.4" r=".34" fill="#f0f"/>
<circle cx="274.3" cy="103.4" r=".34" fill="none" stroke="#f0f" stroke-width=".17"/>
<circle cx="38.2" cy="27.5" r=".34" fill="#f0f"/>
<circle cx="38.2" cy="27.5" r=".34" fill="none" stroke="#f0f" stroke-width=".17"/>
<circle cx="38.2" cy="103.1" r=".34" fill="#f0f"/>
<circle cx="38.2" cy="103.1" r=".34" fill="none" stroke="#f0f" stroke-width=".17"/>
<text font-size="8.5" fill="#f0f" x="238.4" y="34.4">SECONDARY</text>
<g font-size="5.7" fill="#f0f">
<text x="170.5" y="109.1">SECONDARY</text>
<text x="254.3" y="109.4">SECONDARY</text>
</g>
<g font-size="3.3" fill="#f0f">
<text x="8" y="12.7">TO BULK</text>
<text x="8" y="16">CAP BOARD (S3)</text>
<text x="96" y="47.8">TO PRI FB BOARD</text>
<text x="212.1" y="49.8">TO CLLLC TRANSFORMER</text>
<text x="201.6" y="176.4">To Secondary MCU</text>
<text x="60.5" y="181.6">To Primary MCU</text>
</g>
<g font-size="3.3">
<text x="284.8" y="193.1">MB</text>
<text x="235.2" y="198.4">04 CLLLC DC/DC Connectors</text>
</g>
<g font-size="2.8">
<text x="45.4" y="36.1">DC link:</text>
<text x="45.4" y="38.9">800V/15A between DC+ to DC-</text>
<text x="171.6" y="58.3">AC (flywire to XFMR)</text>
<text x="250.9" y="57.2">AC (flywire to XFMR)</text>
<text x="171.6" y="61.1">800V peak/20A max</text>
<text x="250.9" y="60">470V peak/45A max</text>
<text x="207.9" y="116.1">PQI6528+PQ6554+PQI6534.4</text>
<text x="220.5" y="118.8">158uH/29uH</text>
<text x="214.3" y="122.3">Lrp=35uH / Lrs=21uH</text>
<text x="222.3" y="125.9">8:21:9:8</text>
</g>
<text font-size="2.3" fill="#f0f" x="124.5" y="91.8">Thermistor</text>
<g font-size="1.9" fill="#f0f">
<text x="212.5" y="57.7">To CN4001</text>
<text x="233.8" y="57.2">To CN4101</text>
<text x="110.1" y="65.5">To CN2002</text>
<text x="46.2" y="70.2">To Hall Sensor</text>
<text x="71.1" y="68.4">To CN2200</text>
<text x="85.3" y="66.6">To CN2000</text>
<text x="138.5" y="68.6">To CN2300</text>
<text x="215.1" y="73.7">To CN4000</text>
<text x="232.9" y="73.7">To CN4100</text>
<text x="86.3" y="82.6">To CN2001</text>
<text x="110.7" y="80.3">To CN2003</text>
<text x="72.1" y="87">To CN2400</text>
<text x="139" y="84.9">To CN2100</text>
<text x="112" y="94.1">To CN1004</text>
</g>
<g font-size="1.6">
<text x="21.8" y="27.2">1</text>
<text x="91.9" y="58.3">1</text>
<text x="119.3" y="57.7">1</text>
<text x="119.3" y="59.5">2</text>
<text x="71.6" y="61.8">1</text>
<text x="91.9" y="60">2</text>
<text x="147.1" y="63.6">1</text>
<text x="215.6" y="63.6">1</text>
<text x="241.3" y="63.6">1</text>
<text x="92.1" y="73.4">1</text>
<text x="92.1" y="75.2">2</text>
<text x="119.7" y="72.5">1</text>
<text x="119.7" y="74.3">2</text>
<text x="71.6" y="80.5">1</text>
<text x="148" y="78.7">1</text>
<text x="166.7" y="78.7">11</text>
<text x="181.8" y="78.7">12</text>
<text x="215.6" y="78.7">1</text>
<text x="241.3" y="78.7">1</text>
<text x="250.3" y="78.7">11</text>
<text x="265.3" y="78.7">12</text>
<text x="93.7" y="88.5">1</text>
<text x="119.5" y="85.9">1</text>
<text x="119.5" y="87.6">2</text>
<text x="93.7" y="90.3">2</text>
<text x="19.1" y="102.7">1</text>
</g>
<g font-size="1.5" fill="#000080">
<text x="16" y="24.6">CN7044</text>
<text x="72.6" y="59.3">CN7042</text>
<text x="141.4" y="57.5">CN7051</text>
<text x="216.9" y="61.9">CN7063</text>
<text x="235.6" y="61.9">CN7067</text>
<text x="170.7" y="69">T7000</text>
<text x="257" y="69.9">T7001</text>
<text x="72.7" y="77.9">CN7050</text>
<text x="143.2" y="72.6">CN7052</text>
<text x="216.1" y="77">CN7065</text>
<text x="234.7" y="77">CN7068</text>
<text x="13.4" y="100.2">CN7048</text>
<text x="179.6" y="98.9" transform="rotate(-90 179.6 98.9)">R7029</text>
<text x="181.4" y="101.3" transform="rotate(-90 181.4 101.3)">20R/1%/1206</text>
<text x="186.7" y="98.9" transform="rotate(-90 186.7 98.9)">R7030</text>
<text x="188.5" y="101.3" transform="rotate(-90 188.5 101.3)">20R/1%/1206</text>
<text x="263.3" y="99.4" transform="rotate(-90 263.3 99.4)">R7031</text>
<text x="265.1" y="101.9" transform="rotate(-90 265.1 101.9)">20R/1%/1206</text>
<text x="270.4" y="99.4" transform="rotate(-90 270.4 99.4)">R7032</text>
<text x="272.2" y="101.9" transform="rotate(-90 272.2 101.9)">20R/1%/1206</text>
<text x="24.9" y="148.3">R8004</text>
<text x="38.3" y="148.3">R7009</text>
<text x="58.7" y="148.3">R7010</text>
<text x="81.1" y="148.3">R7011</text>
<text x="102.6" y="148.3">R7012</text>
<text x="124.5" y="148.3">R7013</text>
<text x="24.9" y="152.6">100/1206</text>
<text x="24.9" y="155.4">R8005</text>
<text x="37.3" y="155.3">R7014</text>
<text x="38.3" y="152.6">300K/1206</text>
<text x="57.8" y="155.3">R7015</text>
<text x="58.7" y="152.6">300K/1206/ PN: 8A075Y</text>
<text x="80.2" y="155.3">R7016</text>
<text x="81.1" y="152.6">300K/1206/ PN: 8A075Y</text>
<text x="101.7" y="155.3">R7017</text>
<text x="102.6" y="152.6">300K/1206/ PN: 8A075Y</text>
<text x="123.6" y="155.3">R7018</text>
<text x="124.5" y="152.6">300K/1206/ PN: 8A075Y</text>
<text x="24.9" y="159.7">100/1206</text>
<text x="37.3" y="159.7">300K/1206/ PN: 8A075Y</text>
<text x="57.8" y="159.7">300K/1206/ PN: 8A075Y</text>
<text x="80.2" y="159.7">300K/1206/ PN: 8A075Y</text>
<text x="101.7" y="159.7">300K/1206/ PN: 8A075Y</text>
<text x="123.6" y="159.7">300K/1206/ PN: 8A075Y</text>
<text x="187.6" y="159.9">R8012</text>
<text x="201.8" y="159.9">R7037</text>
<text x="214.3" y="159.9">R7038</text>
<text x="225.8" y="159.9">R7039</text>
<text x="238.3" y="159.9">R7040</text>
<text x="252" y="159.9">R7041</text>
<text x="24.9" y="163.4">R8006</text>
<text x="24.9" y="167.7">100/1206</text>
<text x="37.2" y="163.4">R7019</text>
<text x="37.3" y="167.7">300K/1206/ PN: 8A075Y</text>
<text x="57.6" y="163.4">R7020</text>
<text x="57.8" y="167.7">300K/1206/ PN: 8A075Y</text>
<text x="80" y="163.4">R7021</text>
<text x="80.2" y="167.7">300K/1206/ PN: 8A075Y</text>
<text x="100.8" y="163.2">R7022</text>
<text x="101.7" y="167.7">300K/1206/ PN: 8A075Y</text>
<text x="123.6" y="163.2">R7023</text>
<text x="123.6" y="167.7">300K/1206/ PN: 8A075Y</text>
<text x="187.6" y="164.2">100/1206</text>
<text x="188.5" y="167">R8013</text>
<text x="201.8" y="166.8">R7042</text>
<text x="201.8" y="164.2">560k/1206</text>
<text x="213.9" y="166.8">R7043</text>
<text x="214.3" y="164.2">560k/1206</text>
<text x="225.5" y="166.8">R7044</text>
<text x="225.8" y="164.2">560k/1206</text>
<text x="237.9" y="166.8">R7045</text>
<text x="238.3" y="164.2">560k/1206</text>
<text x="251.6" y="166.8">R7046</text>
<text x="252" y="164.2">560k/1206</text>
<text x="24.9" y="170.5">R8007</text>
<text x="37.3" y="170.9">R7024</text>
<text x="57.8" y="170.9">R7025</text>
<text x="80.2" y="170.9">R7026</text>
<text x="101.7" y="170.9">R7027</text>
<text x="123.6" y="170.9">R7028</text>
<text x="188.5" y="171.3">100/1206</text>
<text x="201.8" y="171.3">560k/1206</text>
<text x="213.9" y="171.3">560k/1206</text>
<text x="225.5" y="171.3">560k/1206</text>
<text x="237.9" y="171.3">560k/1206</text>
<text x="251.6" y="171.3">560k/1206</text>
<text x="24.9" y="174.8">100/1206</text>
<text x="36.5" y="174.8">300K/1206/ PN: 8A075Y</text>
<text x="56.9" y="174.8">300K/1206/ PN: 8A075Y</text>
<text x="79.3" y="174.8">300K/1206/ PN: 8A075Y</text>
<text x="100.8" y="174.8">300K/1206/ PN: 8A075Y</text>
<text x="122.7" y="174.8">300K/1206/ PN: 8A075Y</text>
</g>
<g font-size="1.5" fill="#f00">
<text x="42.7" y="27.9">DC+</text>
<text x="84.7" y="54.9">X</text>
<text x="96.5" y="59">CLLLC1_DRA_PRI</text>
<text x="112" y="54.4">X</text>
<text x="124" y="58.5">CLLLC1_DRC_PRI</text>
<text x="96" y="60.8">CLLLC1_G_DRA_PRI</text>
<text x="123.4" y="60.3">CLLLC1_G_DRC_PRI</text>
<text x="279.1" y="64.3">SEC_FB1</text>
<text x="84.8" y="70.1">X</text>
<text x="112.4" y="69.2">X</text>
<text x="46.7" y="72.7">DC-</text>
<text x="53.3" y="72.7">PRI_DC_TOT+</text>
<text x="96.2" y="75.9">CLLLC1_G_DRB_PRI</text>
<text x="96.7" y="74.2">CLLLC1_DRB_PRI</text>
<text x="123.8" y="75">CLLLC1_G_DRD_PRI</text>
<text x="124.3" y="73.2">CLLLC1_DRD_PRI</text>
<text x="112.2" y="82.5">X</text>
<text x="280.1" y="79.5">SEC_TANKA-</text>
<text x="86.4" y="85.2">X</text>
<text x="125.6" y="86.6">T_CLLLC_P1</text>
<text x="197.9" y="89.1">IS_P_A+</text>
<text x="281.6" y="89.7">IS_S_A+</text>
<text x="46.2" y="103.5">DC-</text>
<text x="197.9" y="103.3">IS_P_A-</text>
<text x="281.6" y="103.9">IS_S_A-</text>
<text x="15.5" y="150.6">DC+</text>
<text x="135.1" y="150.6">PFC_OUT_DET</text>
<text x="15.5" y="157.7">DC+</text>
<text x="134.3" y="157.7">PFC_OUT_SEN</text>
<text x="16.5" y="165.7">DC-</text>
<text x="134.3" y="165.7">PFC_NEGA</text>
<text x="170.7" y="162.6">DC+</text>
<text x="263.7" y="162.1">DC_OUT+</text>
<text x="15.7" y="172.8">DC-</text>
<text x="134.3" y="172.8">PFC_NEGB</text>
<text x="162.3" y="169.5">PRI_DC_TOT+</text>
<text x="263.1" y="169.2">DC_OUT-</text>
</g>
<g font-size="1.5">
<text x="9.8" y="31.7">M3L10 SMT Copper Stand Off</text>
<text x="141.4" y="61">M-M4FIX-4.5PTH-PAD9_EVPS_SGP</text>
<text x="71.1" y="66.4">M3L8 Screw Torx</text>
<text x="170.7" y="70.8">B82801C2245A200</text>
<text x="215.1" y="67.2">M4 SMT Nut</text>
<text x="233.8" y="67.2">M4 SMT Nut</text>
<text x="252.5" y="71.7">B82801C2245A200</text>
<text x="140.5" y="76.1">M-M4FIX-4.5PTH-PAD9_EVPS_SGP</text>
<text x="172.3" y="77.4" transform="rotate(-90 172.3 77.4)">10</text>
<text x="173.9" y="76.5" transform="rotate(-90 173.9 76.5)">9</text>
<text x="175.7" y="76.5" transform="rotate(-90 175.7 76.5)">8</text>
<text x="177.5" y="76.5" transform="rotate(-90 177.5 76.5)">7</text>
<text x="179.2" y="76.5" transform="rotate(-90 179.2 76.5)">6</text>
<text x="255.9" y="77.4" transform="rotate(-90 255.9 77.4)">10</text>
<text x="257.5" y="76.5" transform="rotate(-90 257.5 76.5)">9</text>
<text x="259.2" y="76.5" transform="rotate(-90 259.2 76.5)">8</text>
<text x="261" y="76.5" transform="rotate(-90 261 76.5)">7</text>
<text x="262.8" y="76.5" transform="rotate(-90 262.8 76.5)">6</text>
<text x="172.3" y="82.3" transform="rotate(-90 172.3 82.3)">1</text>
<text x="174.1" y="82.5" transform="rotate(-90 174.1 82.5)">2</text>
<text x="175.7" y="82.5" transform="rotate(-90 175.7 82.5)">3</text>
<text x="177.5" y="82.5" transform="rotate(-90 177.5 82.5)">4</text>
<text x="179.2" y="82.5" transform="rotate(-90 179.2 82.5)">5</text>
<text x="215.1" y="82.4">M4 SMT Nut</text>
<text x="233.8" y="82.4">M4 SMT Nut</text>
<text x="255.9" y="82.3" transform="rotate(-90 255.9 82.3)">1</text>
<text x="257.6" y="82.5" transform="rotate(-90 257.6 82.5)">2</text>
<text x="259.2" y="82.5" transform="rotate(-90 259.2 82.5)">3</text>
<text x="261" y="82.5" transform="rotate(-90 261 82.5)">4</text>
<text x="262.8" y="82.5" transform="rotate(-90 262.8 82.5)">5</text>
<text x="71.1" y="85">M3L8 Screw Torx</text>
<text x="125.1" y="88.4">3.3VAP</text>
<text x="99.2" y="94.8">12VBSm_GND</text>
<text x="8.9" y="107.3">M3L10 SMT Copper Stand Off</text>
<text x="228.1" y="195.1">Title</text>
<text x="228.1" y="200.4">Size</text>
<text x="229.9" y="202.2">A3</text>
<text x="235.2" y="200.4">Document Number</text>
<text x="235.2" y="202.2">&lt;Doc&gt;</text>
<text x="286.8" y="200.4">Rev</text>
<text x="288.5" y="202.2">A2</text>
<text x="228.1" y="205.7">Date:</text>
<text x="237.4" y="205.7">Tuesday, December 13, 2022</text>
<text x="263.6" y="205.7">Sheet</text>
<text x="272.5" y="205.7">5</text>
<text x="277.9" y="205.7">of</text>
<text x="283.2" y="205.7">53</text>
</g>
<g font-size="1.5" fill="#808080">
<text x="84.7" y="56.4">CN7041</text>
<text x="112" y="55.9">CN7046</text>
<text x="85.9" y="64.2">DNE_DNE</text>
<text x="113.3" y="63.7">DNE_DNE</text>
<text x="84.8" y="71.5">CN7045</text>
<text x="112.4" y="70.6">CN7047</text>
<text x="86" y="79.3">DNE_DNE</text>
<text x="112.2" y="83.9">CN7053</text>
<text x="113.6" y="78.4">DNE_DNE</text>
<text x="86.4" y="86.6">CN7103</text>
<text x="87.6" y="94.4">DNE_DNE</text>
<text x="113.5" y="91.8">DNE_DNE</text>
</g>
<text font-size="1.5" fill="#f0f" x="196.5" y="154.2">A1-&gt; A2: Changed all dividers to 560kohm for higher voltage resolution</text>
<g font-size="1.3">
<text x="30.7" y="1.4">5</text>
<text x="88.7" y="1.4">4</text>
<text x="146.8" y="1.4">3</text>
<text x="204.9" y="1.4">2</text>
<text x="263" y="1.4">1</text>
<text x=".5" y="28.4">D</text>
<text x="292.6" y="28.4">D</text>
<text x=".5" y="79.5">C</text>
<text x="292.6" y="79.5">C</text>
<text x=".5" y="130.6">B</text>
<text x="292.6" y="130.6">B</text>
<text x=".5" y="181.6">A</text>
<text x="292.6" y="181.6">A</text>
<text x="30.7" y="207.5">5</text>
<text x="88.7" y="207.5">4</text>
<text x="146.8" y="207.5">3</text>
<text x="204.9" y="207.5">2</text>
<text x="263" y="207.5">1</text>
</g>
</svg>
